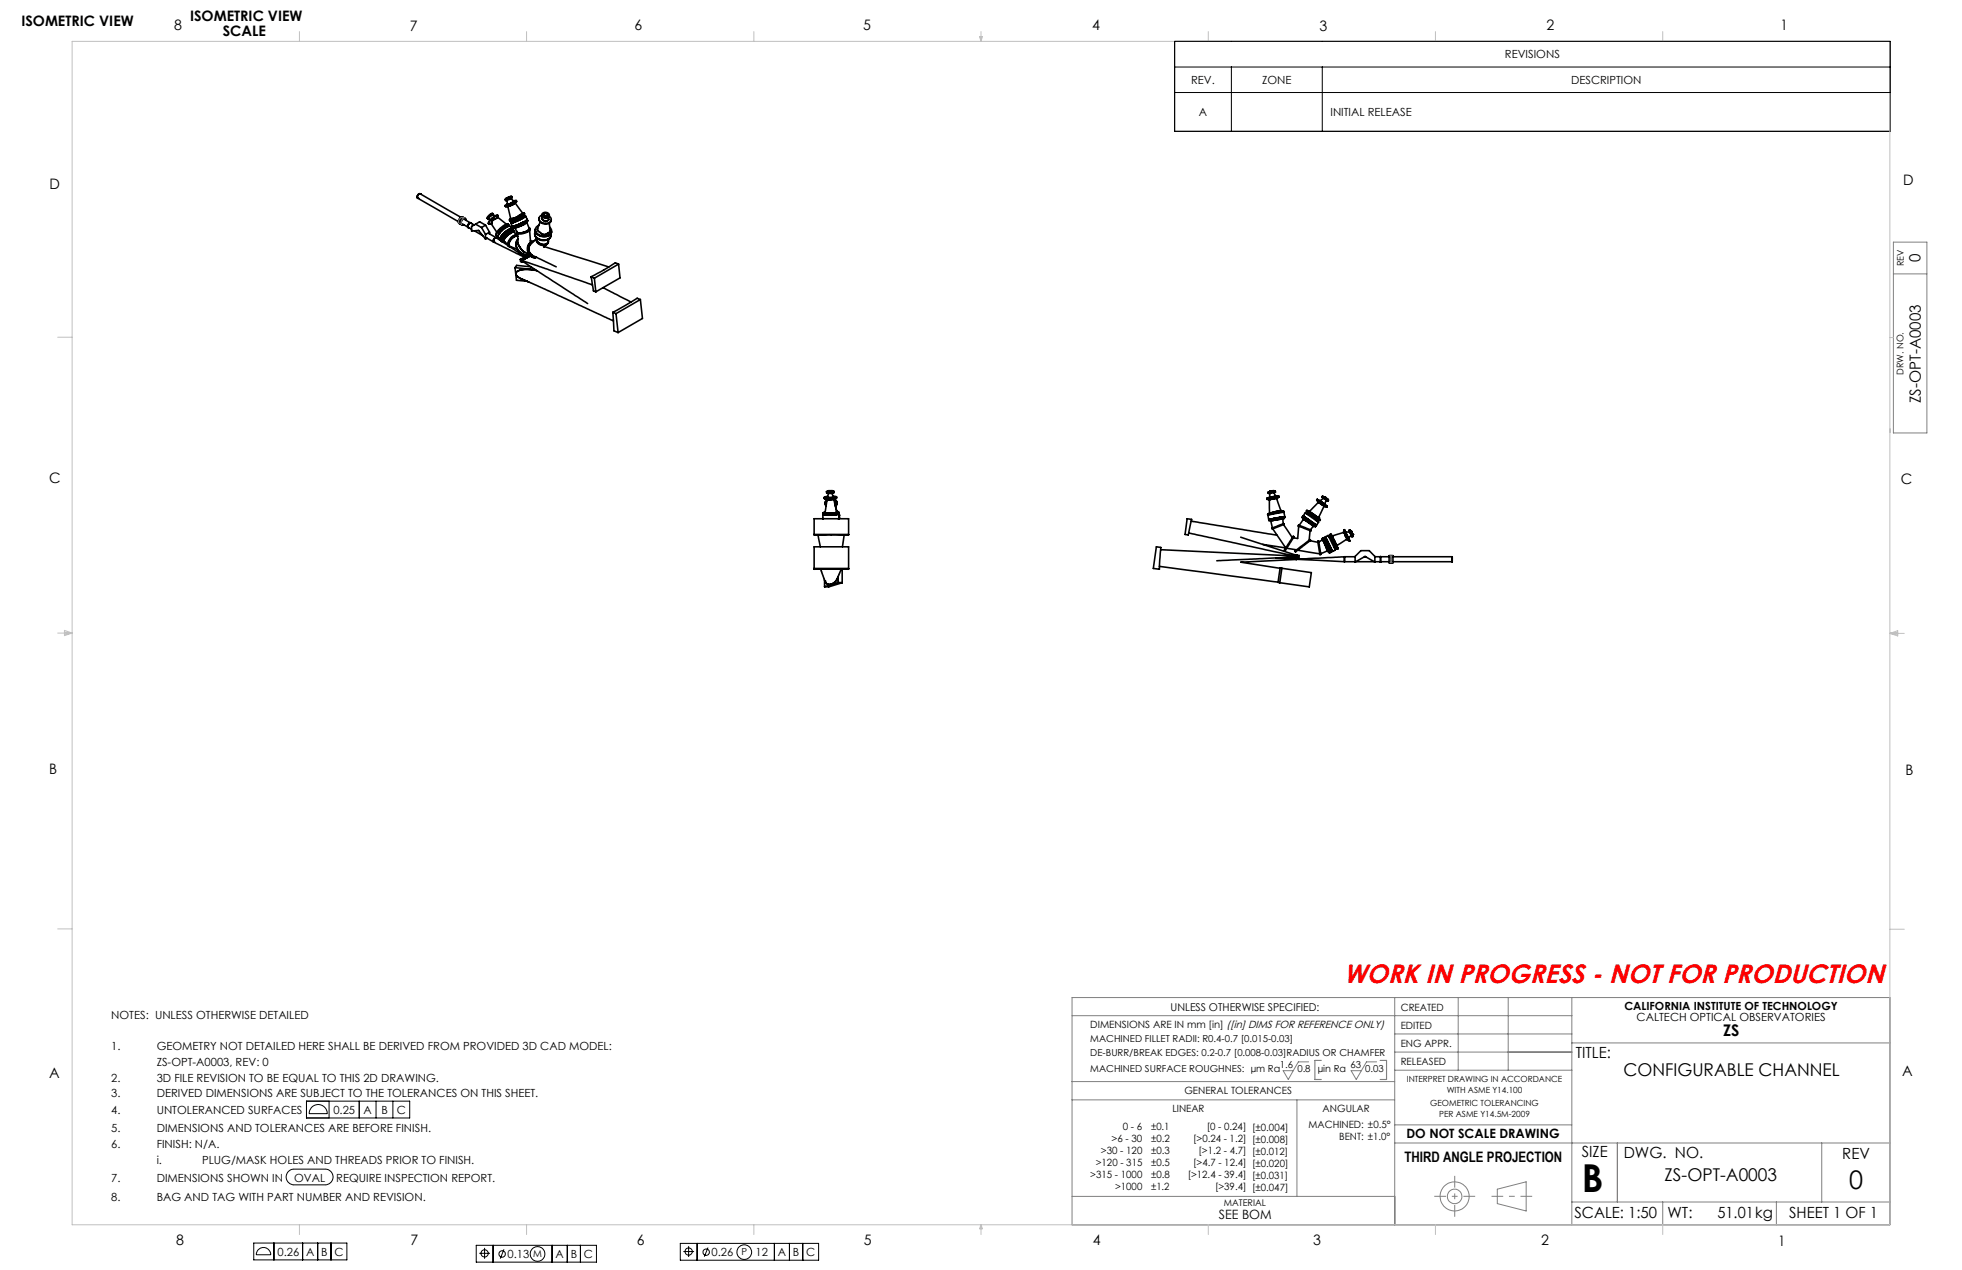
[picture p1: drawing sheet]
<svg xmlns="http://www.w3.org/2000/svg" width="432mm" height="279mm" viewBox="0 0 432 279" stroke-linecap="round" stroke-linejoin="round" font-family="sans-serif">
<g fill="none" stroke="#000" stroke-width=".35">
<path d="M91.8 43.4l.2 .2M91.8 43.4l.1 .2M91.9 43.6l9 5.2M91.9 43.6h.1M92.5 42.7l8.9 5.1M92.5 42.7h.1M92.5 42.7a.67 .67 0 0 0-.6 .9M92.5 42.7l-.5 .1-.2 .6M92.6 42.7a.58 .58 0 0 0-.8 .7M101.7 49.2l1.2 .8M102.1 47.9l-.5-.2-.5 .5a.66 .66 0 0 0 0 1l.5 .3M102.1 47.9l.3 .2"/>
<path d="M102.1 47.9h-.4l-.4 .5a.67 .67 0 0 0 0 .9M102.1 47.9a.94 .94 0 0 0-.9 1l.2 .4M102.3 48.3l1.2 .7M102.6 48.5a.44 .44 0 0 0-.5-.5 .44 .44 0 0 0-.4 .5 .58 .58 0 0 0-.3 .5 .58 .58 0 0 0 .4 .5l.3-.1M103.1 50.1l.7 .3M103.7 49.1a.63 .63 0 0 0-.7 .3 .63 .63 0 0 0 .1 .7M103.8 49.2a.6 .6 0 0 0-.7 .1 .6 .6 0 0 0-.1 .8h.3M104.4 49.5l-.7-.4a.64 .64 0 0 0-.6 1M104.4 50.8l1.9 1.1M104.7 49.3l-.9 .5v1l1.5-.1 1.6 1.9M104.7 49.3l1.3 .8M104.7 49.3l.9-.5 1.3 .7"/>
<path d="M106 50.1l.9 1.5M106.9 51.6v1M106.9 49.5l-.9 .6M106.9 49.5l.8 1.6M107 52.3l1.6 .9M107.2 52.4l-.3 .2M107.6 51.4l1.6 .9M107.6 48l.2 .5M107.6 47.8v.2zM107.7 51.1l-.8 .5M107.7 51.1v.4M108.1 49.2l1.2 1.9"/>
<path d="M108.1 49.2h.1M108.1 49.1h.1M108.1 47.4l.3-.1zM108.3 48.8l-.2 .3M108.4 47.3l.5 .2M108.4 47.3l-.3 .1a.58 .58 0 0 0-.5 .7M108.5 47.3h.1a.36 .36 0 0 0-.4-.1 .36 .36 0 0 0-.3 .2l-.5 .7 .1 .2 .2-.1M108.6 47.2l-.3-.3-.6 .4-.5 .6 .2 .3M108.6 53l.1 .3M108.6 53l.2 .3M108.7 53.3h.1M108.7 53.3l6.7 3.3"/>
<path d="M108.8 48.3l-.4 .2-.3 .7M108.8 48.3l-.5 .4M109.1 52.3l-.4 .3v.6M109.2 52.3h.1M109.3 52.3l1.1 .8M109.3 52.3h.1M109.3 52.4a.61 .61 0 0 0-.7 .6M109.3 52.3a.64 .64 0 0 0-.6 1M109.3 52.4a.58 .58 0 0 0-.7 .6M109.5 47.8l1.9 1.5M109.5 47.8l-.7 .5M109.6 47.8v-.4l-.4 .1-1.4 1.1a.32 .32 0 0 0-.3 .4 .32 .32 0 0 0 .4 .3l.2-.1"/>
<path d="M109.6 47.4a1.2 1.2 0 0 0-1.4 .6l-.6 .8v.4M110.3 52.2l.2 .3M110.3 52.2h.1M110.7 53.3l1.1 .7M110.9 52.9v.1M110.9 53.1l.9 .7M110.9 53v.1M111.4 43.7h.1M111.5 43.7h.1M111.5 49.8l-.3 .3a2.18 2.18 0 0 0-1.5 1.5M111.5 49.8l-.1 .2a2.3 2.3 0 0 0-1.6 1.5M111.6 44.1l.1 .8"/>
<path d="M111.6 44.9h.1M111.7 44.9h.1M111.8 45.4l.6 2.7M111.8 49.7l-.3 .1M111.8 43.6h.1M111.8 43.6l-.4 .1M111.9 49.7h.1M111.9 49.7l-.4 .1M111.9 49.7l.1-.1a.29 .29 0 0 0-.3-.3 .29 .29 0 0 0-.3 .2l-1.1 .8-.7 .7a.49 .49 0 0 0-.2 .9h.2M112 49.5l-.2-.3-.3 .1-1.4 .9-.9 1.1-.1 .3 .2 .2M112 45.4l-.7 .1M112 54l.1 .2"/>
<path d="M112.1 50.5l-.8 .5-1 1M112.1 43.3l.5-.1-.7 .5-.7 .2 .2-.2M112.2 43.4h.1M112.2 43.4l-.7 .3M112.2 50.4h.1M112.3 54.3l3.3 2.2M112.3 50.4h.1M112.3 43.3h.1l-.2 .2-.9 .3 .1-.1M112.3 43.3l-.5 .3M112.3 43.3h.1M112.3 43.3l-.9 .4M112.4 50.4h.1"/>
<path d="M112.4 48.2h.1M112.5 43.7l.6 .6M112.5 43.7l-1.1 .4-.2-.2M112.6 48.6l.3 .4M112.6 43.2l.1 .3-.2 .2M112.6 50.6a1.31 1.31 0 0 0-1.6 .7l-.5 .5-.2 .4M112.6 50.6a.24 .24 0 0 0-.1-.3 .24 .24 0 0 0-.3 .1l-1.2 .8-.7 .8a.35 .35 0 0 0-.3 .3 .35 .35 0 0 0 .3 .4M112.7 48.7l-.3 .3 1.4-.4 1.3-.6a.51 .51 0 0 0 .5-.5h-.3h.3l-.2 .3-1.8 .9-1.1 .3 .2-.3M112.7 50.6a.28 .28 0 0 0-.1-.4 .28 .28 0 0 0-.4 .1l-1.2 .9-.8 .8a.38 .38 0 0 0-.2 .4 .38 .38 0 0 0 .2 .3h.1M112.7 50.3l-.6-.6-.8 .4-.7 .6-1 1.3v.2l.4 .5M112.9 49h.1M112.9 48.5l-.5 .1"/>
<path d="M113 51l-.4 .2a3.7 3.7 0 0 0-1.6 1.5M113 44.2h.1M113 44.3l-1.3 .6M113 44.2l.6-.1a.38 .38 0 0 1-.5 .5l-1.3 .6-.6 .1 .4-.4M113.1 51h.1M113.1 44.3h.1M113.1 44.3l-.9 .5-.5 .1M113.1 51l.5 .7M113.1 51l-.6 .3a2.34 2.34 0 0 0-1.6 1.8M113.2 51.1a.29 .29 0 0 0-.2-.4 .29 .29 0 0 0-.4 .2l-.8 .5-1 1a.49 .49 0 0 0-.1 .9l.4-.1M113.2 44.8l-1.1 .6M113.2 44.8l-1.2 .6"/>
<path d="M113.2 50.8l-.3-.2h-.3l-1.4 1-.9 1v.4l.2 .2M113.3 50.1l.2 .3a1.04 1.04 0 0 0 1.6 .8l1-.4 .4-.5M113.3 52a2.37 2.37 0 0 0-1.3 1.7M113.3 58.9l.4 2.8 2.3 .2M113.3 58.9l4.5 .4M113.4 44.7l1.6 2.2M113.4 50.1h.1M113.6 44.1v.3l-1.2 .7-1.1 .4-.1-.2M113.7 44.4l-.5 .4M113.8 49.5l1.3-.6-1.9 .8 .3-.1M113.8 51.1l.1 .1M113.9 51.4l.2 2.4 .7 1.2 .6 .4"/>
<path d="M113.9 51.9a1.2 1.2 0 0 0-1.7 .7l-.3 .6a.81 .81 0 0 0 .1 1.1M113.9 51.9a1.48 1.48 0 0 0-1.8 1.1l-.1 .4a.56 .56 0 0 0-.1 .7 .56 .56 0 0 0 .6 .2M113.9 52h-.1a1.81 1.81 0 0 0-1.7 2.1l1.7 .7M114.1 53.7v.1M114.1 53.8l1.2 1.6M114.2 54l.3 .6M114.5 57.1l.1 .4 .3 .2M114.5 57.1l.3 .1M114.8 57.2l.1 .5M114.9 47.6l-2 .9M115 57.2l.3-.2-.3 .2M115 47.6l-.7 .4-1.4 .5"/>
<path d="M115 57.4v.1M115 57.2l1.7-.9-1.7 .9v.2zM115 46.9h.3a.51 .51 0 0 1-.5 .5l-1.2 .6-1.5 .4 .3-.3M115 57.5l14.3 9.3M115 57.5h.1M115 46.9h.1M115 47l-1.4 .8-1.1 .4M115 46.9l-1.5 1-1.1 .2M115.1 55.2l1.2 .6M115.1 57.6l-.2 .1M115.2 57.5l15.2 5.2M115.2 47.4l.1 .4"/>
<path d="M115.4 47.2l-.4 .4M115.4 46.9l.1 .2-.6 .5-1.8 .8a.8 .8 0 0 1-1 0M115.7 47.5l.3 .8-1.7 1-1.6 .4-.3-.7M115.9 49l-1.4 .8-1.5 .3M115.9 49l-.6 .4-1.8 .7M115.9 48.9l.6 1.4M116 48.3a.51 .51 0 0 1-.5 .6l-2.1 .9-.6 .1v-.2M116.1 48.4v.2l-1.3 .9-1.7 .6-.3-.3M116.1 48.6l-.2 .4M116.4 54.9v.1M116.4 54.9l.1 .6M116.4 55.9a2.22 2.22 0 0 1-2.3-.8 2.22 2.22 0 0 1-.1-2.5 2.2 2.2 0 0 0 0 2.5 2.2 2.2 0 0 0 2.2 .9h.2l-1.9 1.1"/>
<path d="M116.4 54.7v.1M116.4 54.4l.1 1 .4 .6M116.4 50.1h.1a.49 .49 0 0 1-.1 .6 .49 .49 0 0 1-.4 .2l-1.6 .4a.41 .41 0 0 1-.5 0 .41 .41 0 0 1-.2-.4M116.5 50.4a2.77 2.77 0 0 1-2.1 .9M116.5 55.4l.1 .2a5.4 5.4 0 0 0 2.5 1.5l3.3 1.6M116.5 50.3h.1M116.6 50.7l.1 2.3 .2 .2-.2-.3M116.6 50.3v.3l-.3 .3-1.7 .6a.65 .65 0 0 1-.9-.4M116.7 56.3l-1.9 .9M116.8 55.9v.1M116.9 56l.1 .1M116.9 58.7l-3.2-.3-.4 .5"/>
<path d="M117 56.1h.1M117.3 53.1a1.82 1.82 0 0 0-1.2 2 1.82 1.82 0 0 0 1.8 1.6M117.4 53.1a1.88 1.88 0 0 0-1.2 1.5 1.88 1.88 0 0 0 .8 1.8l.4 .3 .7-.1M117.6 59.4a4.9 4.9 0 0 0-3.9 .5 .78 .78 0 0 0 .5 1.1l.6 .3M117.7 51.3a1.98 1.98 0 0 0 3.1 1.2l.4-.7M117.7 51.3a1.93 1.93 0 0 0 2.9 1.4l.5-.4 .1-.4M117.8 50.5a1.96 1.96 0 0 0 3 1.4l.4-.4 .2-.5-.2 .8a1.93 1.93 0 0 1-2.9 .6l-.4-.4-.2-.7M117.8 50.6l-.1 .7M117.8 50.4a1.9 1.9 0 0 0 2.8 1.5l.6-.4 .2-.6M118 52.5l-1.5 1.8M118.1 52.4a1.34 1.34 0 0 0 1 1.3 1.34 1.34 0 0 0 1.5-.6M118.2 59.6a5.5 5.5 0 0 0-4.5 .2 1.02 1.02 0 0 0 .9 1.5h.2"/>
<path d="M118.3 50.4h.1M118.3 50.6v.1a1.63 1.63 0 0 0 2.1 .7l.4-.2M118.6 53.4l.4 .3 1 .1M118.6 49.6a1.14 1.14 0 0 0-.8 1.2 1.14 1.14 0 0 0 1.1 1l.4 .1a1.4 1.4 0 0 0 2-1.4l-.3-.5M118.6 48a1.41 1.41 0 0 0 2.3 1.1l.3-.2 .1-.5M118.9 48.8l-.6 1.5a1.48 1.48 0 0 0 1.2 1.3 1.48 1.48 0 0 0 1.6-.9l-.2-1.6M119.2 48a.86 .86 0 0 0 .7 .7 .86 .86 0 0 0 .9-.4M119.3 47.9l-.1 .1M119.3 47.3a.86 .86 0 0 0 .7 .7 .86 .86 0 0 0 .9-.4v-.2M119.3 47.3a.9 .9 0 0 0-.6 1 .9 .9 0 0 0 .9 .8 1.06 1.06 0 0 0 1.2-.1 1.06 1.06 0 0 0 .4-1.1l-.3-.3M119.3 47.2v.1M119.4 47l.4-.3a.69 .69 0 0 1 .8 .1 .69 .69 0 0 1 .1 .9l-.4 .1a.73 .73 0 0 1-.7-.1 .73 .73 0 0 1-.2-.7z"/>
<path d="M119.4 47.7l-.2 .3 .2 .3a.74 .74 0 0 0 .7 .4 .74 .74 0 0 0 .7-.5M119.6 47.1l.5 .5M119.6 47.1v.1M119.8 54.3l14.2 4.4M120.1 46.8a.46 .46 0 0 0-.6 .5 .46 .46 0 0 0 .7 .4 .43 .43 0 0 0 .5-.4 .43 .43 0 0 0-.5-.5M120.1 53.9l-.4 .5M120.1 47.6h.1M120.1 46.8l-.5 .3M120.1 46.8l.5 .4M120.5 47.4l-.4 .2M120.5 47.4h.1M120.5 47.3v.1"/>
<path d="M120.6 53.1l-.1 .2M120.6 47.9l.2 .3M120.6 47.2h.1M120.6 47.2l-.5 .4M120.7 52.7a1.12 1.12 0 0 1-.6 1.2 1.12 1.12 0 0 1-1.3-.2 1.36 1.36 0 0 1-.8-1.4 1.43 1.43 0 0 0 .9 1.6 1.43 1.43 0 0 0 1.7-.6M120.7 52.6l-.1 .5M120.8 48.2h.1M121 51h.1M136.1 58.1l-.7-.3-5.3 3.1M136.1 58.1l.4 3-5.4 3.1M136.1 58.1l-5.3 3.1M114.8 61.3l20.2 9.3"/>
<path d="M114.8 61.4l1.6 .7M130.1 60.9l.5 3.1 .5 .2M130.1 60.9l.7 .3M130.8 61.2l.3 3M132.7 63.3l6.2 3.2M134.9 68.7l.2 4.1 .9 .4M134.9 68.7l.7 .3M135.6 69l.4 4.2M140.9 65.9l-.7-.3-5.3 3.1M140.9 65.9l-5.3 3.1M140.9 65.9l.5 4.2-5.4 3.1M179.2 114.1h7.6v3.6h-7.6z"/>
<path d="M179.2 117.6h7.6M180 117.7l.6 2.6M181.1 112.9v.1M181.1 113.1v1M181.1 114.1h.1M181.5 109.7l.7 .2h1.2h-1.3M181.6 112.6l-.5 .3 .6 .2 1.3 .1 1.1-.2 .6-.2M181.6 112.6v.1M181.6 113.3h.1M182 110.2a.61 .61 0 0 0-.2 1.1M182 110.1l-.4 .3-.1 .4M182 109.9l-.4 2.7"/>
<path d="M182.1 109.2l-.4 .1a.19 .19 0 0 0-.3 .1 .19 .19 0 0 0 .3 .2h1.4l1-.2M182.3 108l-.4 .2 1.2 .1 .4-.2-.4-.1 .2 .1-1.2 .1 .2-.1M182.4 108.5l-.3 .8M182.5 108.1l.5 .1zM183.1 107.9h.1M183.1 107.9v.2M183.1 107.9h-.8v.2h.8M183.1 108.5l.3 .7M183.3 109.1l.8 .3M183.3 109.2h.1M183.4 109.3l-.3 .1a.71 .71 0 0 1-1-.1M183.4 109.2l-.1 .2-.3 .1h-.8l-.1-.2"/>
<path d="M183.5 109.8l.6 2.7M183.5 109.9h.1a.77 .77 0 0 1 .7 .9M183.5 108.1v.3l-.6 .1h-1v-.3M183.6 110.1l.5 .3 .2 .4M183.7 109.8h.1M183.7 110.7h.1M183.7 109.8v.2M183.7 110.7l.5 1.8M184 109.6l-.6 .3M184.1 113.2h.1M184.1 112.5l.6 .3M184.1 112.5v.1a.83 .83 0 0 1-1.1 .3h-1.1l-.3-.1"/>
<path d="M184.1 112.5h.1M184.1 112.5l-.1 .3-.6 .1a2.23 2.23 0 0 1-1.8-.2v-.1M184.1 109.4l-.2 .3-1.1 .2-1.3-.2-.1-.3M184.3 110.8l-.4 .5M184.6 113a4.6 4.6 0 0 1-3.4 .1l.5 .2M184.6 113l-.5 .2M184.6 112.9l-.3 .3-1 .1h-1.5l-.6-.1-.1-.2M184.7 113.2v.3M184.7 113v.5M184.7 113.6v.5M184.7 112.8l-.3 .3-1.5 .2-1.3-.1-.5-.2M184.7 113v1l-.2 .1"/>
<path d="M184.7 114l-.1 .1M184.7 114h.1M184.7 114.1h.1M184.7 114v.1M184.7 113.5v.2M185.8 117.7l-.4 2.6M261.3 114.1l1 .2-.8 3.4-.7-.1zM261.6 117.3l23.2 5-29.4-1.4M262.1 114.7l19 3.1M273 118.2l12.4 4M278.8 109.6v.3M278.8 109.9h.6"/>
<path d="M279 113.3h.2M279.3 114.5l.4 .2M279.4 109.9v3M279.4 109.9h.1M279.4 112.9l-.4 .3M279.5 108.1h.1M279.5 108.1v.1M279.5 108.5h-.3M279.5 108.5h-.2M279.6 114.2v.1M279.7 114.7l.3 1.5M279.9 114.2h-.1"/>
<path d="M280 116.2l2.5-1 .1 .2-2.6 1zM280.1 116.3l2.9 4.2-5.1-.7M280.2 108v.1M280.2 108l-.7 .1M280.2 107.9h.1M280.2 107.9l-.7 .2M280.2 107.9v.1M280.3 108.3l.5 .9-1.4 .3 .1-1.1M280.4 108.3h.3l-1.5 .2M280.5 108.3h-.1M280.5 108.3l-1.2 .2h.2M280.7 108.3v-.3l-1 .1-.6 .2 .1 .2"/>
<path d="M280.8 114l-1.5 .4M280.8 114h.1M280.8 114l-.9 .2M281 109.6l.9 2.8M281 109.6l-1.6 .3M281 109.6h.1M281.4 109.1l-1.2 .2-1.4 .3M281.4 109.1l-2.6 .5M281.4 109.1l.1 .3M281.5 109.4l-.5 .2M281.5 109.4l-2.7 .5M281.8 112.4l-2.3 .5"/>
<path d="M281.8 112.4h.1M281.9 112.4h.1M281.9 112.4l.6 .1M281.9 112.4l-2.5 .5M282 114.2l-2.1 .3M282 113.8h.1M282.2 113.7v.1M282.2 114.2h.1M282.3 114.2h.1M282.3 114.2l.1 1M282.3 114.2l-2.6 .5M282.5 115.4l1.9 2.9"/>
<path d="M282.5 112.6l-3.5 .7M282.5 112.5l-3 .5-.5 .1v.2M282.5 113.7h.1l-3.2 .6M282.5 112.6l-.1 .1M282.5 112.5v.1M282.7 113.7l-1 .1h.3M282.8 113.7l-.2-1-2 .3-1.6 .3 .2 1M282.8 113.7h-.2M282.8 113.7l-3.6 .6h.2M282.8 113.8l-.5 .4M282.8 113.8l-3.5 .7M282.8 113.8l-.3-.1-1.9 .4-1.3 .2v.2"/>
<path d="M284.6 118l.2 .1-1.3 2.1-.6 .8h-.2zM285.8 115.5l2.7 1.1v.2l-2.7-1.1zM285.8 115.7l-.2 2.8-.9-.2M286.6 113.8l.2 .5M286.6 113.8l2.9 2.1M286.7 113.6l.5 .2M286.7 113.6l2.9 2.1M286.7 113.6l-.1 .2M286.8 114.3h.1M286.8 113.5l.5-.6 2.2 1.5 .7 .5-.5 .6M286.8 114.3l-.9 1.3M286.8 114.3l2.2 1.5"/>
<path d="M287.2 114.4l1.8 1.3M287.2 113.8l2.1 1.5M287.2 113.8v.1M287.2 113.8l-.3-.2 2.8 1.9M287.2 113.8l-.4-.3 2.9 2M287.2 113.8h.1M287.3 114l1.8 1.2M287.5 112.4l.4 .5M287.5 112.4l3 2.1M287.6 112.3l.6 .2M287.6 112.3l3 2.1M287.6 112.3l-.1 .1"/>
<path d="M287.9 112.9l-.2 .3M287.9 112.9h.1M287.9 112.9l2 1.4M287.9 112.9l1.9 1.3M288.2 112.5l1.8 1.3M288.2 112.5l2 1.4M288.3 119l1.8 .3M288.3 116.7l-.2 2.2M289 115.8l-.6 .8M289 115.8h.1M289 115.8l.5 .1M289.2 115.3h.1"/>
<path d="M289.3 115.3l.3 .4M289.3 115.3h.1M289.3 115.2v.1M289.6 115.7l-.1 .2M289.8 110l.4 .5M289.8 110l2.2 1.5M289.9 109.9l.6 .3M289.9 109.9l2.2 1.5M289.9 109.9l-.1 .1M289.9 114.3l-.2 .3M289.9 114.3l.6 .2M289.9 114.3h.1"/>
<path d="M290 119.1h.2l.5 2.9h-.2zM290.1 113.8h.1M290.1 113.9h.1M290.2 110.5l-2 2M290.2 110.5l1.2 .9M290.2 113.9h.1M290.3 110.5l1.1 .8M290.5 110.2h.1M290.5 110.2l1.1 .7M290.5 110.2l.9 .6M290.6 114.4l-.1 .1M290.9 109.4l.4 .2"/>
<path d="M290.9 109.4l1.3 .9-1.1-.8 .2 .1M290.9 109.4l.2-.3 1.2 .9-.1 .3M291 118.7h.1M291 118.7l.1 .1M291 118.7l-.8 .6M291 118.4v.3M291 118.7l.9 1.7 .2 .8M291 118.4l1.6 3.2M291.2 118.9l.9 2.1M291.3 118.3l.2 .3M291.3 109.6l-.8 .6M291.3 118.3l1.6 3.2"/>
<path d="M291.3 118.3l-.3 .1M291.4 111.4l-1.2 2.4 .4 .6M291.4 111.4l.6 .1M291.4 111.4h.1M291.5 109.3h.1M291.5 109.3l.6 .4M291.5 109.3v.1M291.5 118.6h.1M291.5 118.6l1.1 2.3M291.5 109.4l.5 .3M291.5 109.4h.1M291.6 110.9l.5 .5"/>
<path d="M291.6 118.7l.9 2M291.7 118.1l.6-.3 .7 1.4 .9 1.8-.6 .3M291.9 110l-.3 .9M291.9 118.5l-.4 .1M292 109.7h.1M292.1 109.7h.1M292.1 111.4l-.1 .1M292.7 118.1l-.2 .1M292.7 118.1h.1M292.7 118.1l.7 1.4a.71 .71 0 0 1 .2 .9M292.7 117.6v.5M292.7 117.6l1.6 3.2"/>
<path d="M292.7 117.6l.2-.1 .9 1.7 .7 1.5-.2 .1M292.8 118l.9 2.2M293 117.6l.2 .3M293.2 117.9l1 2.2M293.2 117.9h.1M295.7 117.2l-2.5 .7M295.7 117.2l.2 .2 .5 1.2M295.7 117.2h.1M295.8 116.6l-.1 .6M295.8 116.6l1.2 2.4M295.8 116.6l.1-.1 .8 1.5 .4 1h-.1M295.9 117.3l.5 1.3"/>
<path d="M296.4 118.6l-2.2 1.5M296.4 118.6l.6 .4M296.4 118.6h.1M296.9 116.7l.6 1.2M296.9 116.7l.7 1.4-.2-.3M296.9 116.7l.3-.1 .6 1.3-.2 .2M297 117l-.8 .1M297.3 116.9l.1 .1M297.4 116.9h.1M297.4 116.9l.3 .7M297.4 116.9v.1M297.4 117.8l-.6 .5"/>
<path d="M297.4 117l.3 .6M297.4 117.8l.1 .1M297.6 117.6h.1M297.7 117.6h.1M179.2 120.3h7.6v4.9h-7.6zM179.2 125.1h7.6M180.6 125.2l.9 2.7M181.5 127.7v1.4M181.5 127.9h.1M181.5 127.9l.3 .4 .6 .3M184.3 127.2a1.66 1.66 0 0 1-2.6 1l-.2-.3M184.5 128.1l.8 .1"/>
<path d="M184.5 126.9v1.2M184.5 128.1l-3 1M185.1 125.2l-.7 1.8a2.34 2.34 0 0 1-1.8 1.6M185.3 125.2v3M185.3 128.2l-2.9 .9h-.9M254.5 120.3l1 .1-.3 4.8-1.4-.1zM255.2 124.6l26.1 3.5M282.1 125l6.5 1-.5 3.1-6.4-.9M282.1 125l-.4 3.2M282.1 125h-.4l-.4 3.1 .4 .1M283.2 120.6l2.2 .4M285 121.2l3.3-2.5 .1 .2-3.3 2.5z"/>
<path d="M285.2 122.6l.2 .1M285.3 122.5l-4.5 .3 4.5 .2M285.3 123v.1M285.3 123h.1M285.3 123.1l-12.2 .6 8.6 1.3M285.3 123.1h.1M285.3 123l10.6 .6M285.3 122.5h.1M285.3 122.2h.1M285.3 122.1l.2 .1M285.3 122.1v.1M285.3 122.6l-17.5 .8"/>
<path d="M285.4 121h.1M285.4 122.4l-.1 .2zM285.4 122.2h.1M285.4 122.2v.2zM285.5 122.2h.4v.5h-.5M285.5 122.2l-.1 .5M285.6 121l4.9 .8M292.1 121.2l-1.4 .6M292.1 121.2l.5 .4M292.1 121.1v.1M292.6 120.9h.1M292.6 120.9l.3 .6"/>
<path d="M292.9 121.5l-.3 .1M292.9 120.7l-.3 .2M292.9 120.7l.4 .6M292.9 120.7l.3 .5-1.5-3.1 1.6 3.2M293.7 120.4l.6 .4M293.7 120.4h.1M293.7 120.2v.1M293.7 120.3v.1M294.2 120.1l.3 .6M295.9 122.5l-10.6 .5M295.9 122.5v1.1M295.9 123.6h2.3"/>
<path d="M295.9 122.5h2.3M298.4 123.6h4M299.5 121.1h1.8l1.3 1.3v1.2l-2.2-1.2-2.2 1.2v-1.2zM300.3 122.5h.3M302.6 123.6h1.2M302.6 122.5h3.1M303.8 122.4v1.2l.1-1.2M303.9 123.6h1.8M305.7 122.2h.9v1.6h-.9zM306.1 122.2v1.6M306.1 123.6h.1M306.1 122.5h.1"/>
<path d="M306.6 123.6h13M306.6 122.5h13M319.6 122.5v1.1"/>
</g>
<circle cx="284.7" cy="118.3" r=".18" fill="#000"/>
<path d="M100.9 48.8l.4-.8 .8-.1M101.1 49.1l-.2-.3M101.5 49.1l.1 .3M102.2 47.9l-.4 .3-.3 .9M305.9 123.8l.2-.8M306.1 123l-.2-.8M306.2 123l.2 .8M306.4 122.2l-.2 .8" fill="none" stroke="#808080" stroke-width=".22" stroke-dasharray="6.3 1.3 1.3 1.3 1.3 1.3"/>
<g fill="none" stroke="#000" stroke-width=".22">
<path d="M258.5 9.1h157.5v19.8h-157.5zM258.5 14.7h157.5M271 14.7v14.2M291 14.7v14.2M258.5 20.4h157.5M63.5 257.7l1-.5h7.1a1.73 1.73 0 0 1 1.7 1.7 1.73 1.73 0 0 1-1.7 1.8h-6.9a1.74 1.74 0 0 1-1.6-1.1 1.74 1.74 0 0 1 .4-1.9zM67.5 242.3h22.7v3.7h-22.7zM68.7 243.6a2.01 2.01 0 0 1 2.1-.4 2.01 2.01 0 0 1 1.2 1.8h-4l.2-.8zM72.4 242.3v3.7M79.1 242.3v3.7M82.8 242.3v3.7M86.5 242.3v3.7"/>
<path d="M55.8 273.5h20.5v3.7h-20.5zM56.8 275a1.6 1.6 0 0 1 1.7-.4 1.6 1.6 0 0 1 1.1 1.4h-3.2zM60.3 273.5v3.7M66.6 273.5v3.7M69.9 273.5v3.7M72.8 273.5v3.7M104.8 274h26.5v3.7h-26.5zM105.5 275.7h2.3M106.6 274.5v2.4M108.5 274v3.7M110.9 274.8l-.8 2.1M121.5 274v3.7"/>
<path d="M124.8 274v3.7M127.7 274v3.7M149.7 273.5h30.5v3.7h-30.5zM150.4 275.3h2.4M151.6 274.1v2.4M153.4 273.5v3.7M155.8 274.5l-.8 2M170.4 273.5v3.7M173.7 273.5v3.7M176.7 273.5v3.7"/>
<circle cx="106.7" cy="275.7" r=".8"/>
<circle cx="110.5" cy="275.9" r=".71"/>
<circle cx="118.3" cy="275.9" r="1.61"/>
<circle cx="151.6" cy="275.3" r=".8"/>
<circle cx="155.4" cy="275.5" r=".71"/>
<circle cx="163.8" cy="275.5" r="1.62"/>
</g>
<g fill="none" stroke="#808080" stroke-width=".22">
<path d="M416.7 53.3h7.4v41.9h-7.4zM416.7 60.3h7.4M235.9 219.5h180v50h-180zM307 219.5v50M320.9 219.5v15.9M331.9 219.5v15.9M345.9 219.5v50M235.9 223.4h110M235.9 237.9h71.1M282.4 235.5h2.2l-1.1 2zM288 233.6h-2.2l-1.2 1.9M303 233.6h-2.3l-2.2 3.9-1.1-2h2.2"/>
<path d="M307 235.4h38.9M307 227.5h38.9M307 231.5h38.9M345.9 229.4h70M235.9 242h71.1M285.4 242v21.2M307 251.5h108.9M307 247.5h38.9M356 251.5v12.9M400.9 251.5v12.9M235.9 263.2h71.1M329.5 261.6l6.4-1.6v6.4l-6.4-1.6z"/>
<path d="M345.9 264.4h70M365.9 264.4v5.1M390.9 264.4v5.1"/>
<circle cx="320.1" cy="263.2" r="1.6"/>
<circle cx="320.1" cy="263.2" r="3.2"/>
</g>
<path d="M416 95.2v-1" fill="none" stroke="#808080" stroke-width=".22" stroke-dasharray="15.2 1.3 1.3 1.3" stroke-linecap="butt"/>
<path d="M328.3 263.2h8.9" fill="none" stroke="#808080" stroke-width=".22" stroke-dasharray="15.2 1.3 1.3 1.3" stroke-dashoffset="12.7" stroke-linecap="butt"/>
<path d="M315.7 263.2h9M320.2 267.7v-9" fill="none" stroke="#808080" stroke-width=".22" stroke-dasharray="15.2 1.3 1.3 1.3" stroke-dashoffset="12.6" stroke-linecap="butt"/>
<path d="M290.8 233.3h-1.4v4.2h1.4M303.7 233.3h1.5v4.2h-1.5" fill="none" stroke="#808080" stroke-width=".25"/>
<g fill="none" stroke="#c0c0c0" stroke-width=".22">
<path d="M15.9 9.1h400v260.4h-400zM65.9 6.9v2.2M115.9 6.9v2.2M165.9 6.9v2.2M215.6 8h.6l-.3 1.1zM215.7 8l.2 1.1M215.9 6.9v2.2M216 8l-.1 1.1M265.9 6.9v2.2M315.9 6.9v2.2M365.9 6.9v2.2M12.7 74.2h3.2"/>
<path d="M415.9 74.3h.8M12.7 139.3h3.2M14.2 139.1l1.7 .2M14.2 138.7l1.7 .6-1.7 .5zM15.9 139.3l-1.7 .3M415.9 139.3h3.2M415.9 139.3l1.8-.6v1.2zM415.9 139.3l1.8 .3M417.7 139.1l-1.8 .2M12.7 204.4h3.2M415.9 204.4h3.2M65.9 269.5v2.1"/>
<path d="M115.9 269.5v2.1M165.9 269.5v2.1M215.9 269.5v2.1M215.9 269.5l.3 .8h-.6zM265.9 269.5v2.1M315.9 269.5v2.1M365.9 269.5v2.1"/>
</g>
<text font-size="8.5" x="348.1" y="262.2">B</text>
<text font-size="5.8" fill="#f00" x="295.7" y="216.3">WORK IN PROGRESS - NOT FOR PRODUCTION</text>
<text font-size="5.6" x="406.9" y="261.7">0</text>
<g font-size="3.9">
<text x="357.3" y="236.8">CONFIGURABLE CHANNEL</text>
<text x="366.4" y="259.9">ZS-OPT-A0003</text>
</g>
<text font-size="3.5" x="379.2" y="227.9">ZS</text>
<g font-size="3.4">
<text x="422.6" y="57.7" transform="rotate(-90 422.6 57.7)">0</text>
<text x="422.7" y="88.6" transform="rotate(-90 422.7 88.6)">ZS-OPT-A0003</text>
<text x="346.8" y="232.8">TITLE:</text>
<text x="348.1" y="254.6">SIZE</text>
<text x="357.4" y="254.8">DWG. NO.</text>
<text x="405.4" y="254.9">REV</text>
<text x="346.5" y="268">SCALE: 1:50</text>
<text x="367" y="268">WT:</text>
<text x="378" y="268">51.01kg</text>
<text x="393.8" y="268">SHEET 1 OF 1</text>
</g>
<g font-size="3.2">
<text x="4.7" y="5.7">ISOMETRIC VIEW</text>
<text x="41.8" y="4.7">ISOMETRIC VIEW</text>
<text x="38.3" y="6.7">8</text>
<text x="49" y="7.8">SCALE</text>
<text x="90.2" y="6.7">7</text>
<text x="139.7" y="6.5">6</text>
<text x="190" y="6.5">5</text>
<text x="240.4" y="6.6">4</text>
<text x="290.4" y="6.7">3</text>
<text x="340.4" y="6.5">2</text>
<text x="391.9" y="6.7">1</text>
<text x="10.9" y="41.6">D</text>
<text x="418.9" y="40.7">D</text>
<text x="10.9" y="106.3">C</text>
<text x="418.4" y="106.4">C</text>
<text x="10.8" y="170.2">B</text>
<text x="419.4" y="170.6">B</text>
<text x="10.8" y="237.2">A</text>
<text x="418.6" y="236.8">A</text>
<text x="309.1" y="255.5">THIRD ANGLE PROJECTION</text>
<text x="38.8" y="273.8">8</text>
<text x="90.4" y="273.8">7</text>
<text x="140.2" y="273.8">6</text>
<text x="190.1" y="273.9">5</text>
<text x="240.5" y="273.8">4</text>
<text x="289" y="273.9">3</text>
<text x="339.1" y="273.8">2</text>
<text x="391.4" y="274.1">1</text>
</g>
<g font-size="2.8">
<text x="309.5" y="250.4">DO NOT SCALE DRAWING</text>
<text x="268.2" y="268.2">SEE BOM</text>
</g>
<g font-size="2.5">
<text x="331.2" y="12.8">REVISIONS</text>
<text x="262.1" y="18.5">REV.</text>
<text x="277.8" y="18.5">ZONE</text>
<text x="345.8" y="18.5">DESCRIPTION</text>
<text x="263.8" y="25.5">A</text>
<text x="292.8" y="25.5">INITIAL RELEASE</text>
<text x="24.5" y="224.1">NOTES: UNLESS OTHERWISE DETAILED</text>
<text x="357.5" y="222.1">CALIFORNIA INSTITUTE OF TECHNOLOGY</text>
<text x="360.2" y="224.6">CALTECH OPTICAL OBSERVATORIES</text>
<text x="24.5" y="231">1.</text>
<text x="34.5" y="231">GEOMETRY NOT DETAILED HERE SHALL BE DERIVED FROM PROVIDED 3D CAD MODEL:</text>
<text x="24.5" y="238">2.</text>
<text x="34.5" y="234.5">ZS-OPT-A0003, REV: 0</text>
<text x="34.5" y="238">3D FILE REVISION TO BE EQUAL TO THIS 2D DRAWING.</text>
<text x="24.5" y="245">4.</text>
<text x="24.5" y="241.4">3.</text>
<text x="34.5" y="241.4">DERIVED DIMENSIONS ARE SUBJECT TO THE TOLERANCES ON THIS SHEET.</text>
<text x="34.5" y="245">UNTOLERANCED SURFACES</text>
<text x="73.4" y="245">0.25</text>
<text x="80" y="245">A</text>
<text x="83.9" y="245">B</text>
<text x="87.3" y="245">C</text>
<text x="24.5" y="249.1">5.</text>
<text x="34.5" y="249.1">DIMENSIONS AND TOLERANCES ARE BEFORE FINISH.</text>
<text x="24.5" y="252.6">6.</text>
<text x="34.5" y="252.6">FINISH: N/A.</text>
<text x="34.5" y="256.1">i.</text>
<text x="44.5" y="256.1">PLUG/MASK HOLES AND THREADS PRIOR TO FINISH.</text>
<text x="24.5" y="260.1">7.</text>
<text x="34.5" y="260.1">DIMENSIONS SHOWN IN</text>
<text x="64.7" y="260.1">OVAL</text>
<text x="74" y="260.1">REQUIRE INSPECTION REPORT.</text>
<text x="24.5" y="264.2">8.</text>
<text x="34.5" y="264.2">BAG AND TAG WITH PART NUMBER AND REVISION.</text>
<text x="61.1" y="276.2">0.26</text>
<text x="67.4" y="276.2">A</text>
<text x="70.7" y="276.2">B</text>
<text x="73.6" y="276.2">C</text>
<text x="111.7" y="276.7">0.13</text>
<text x="122.3" y="276.7">A</text>
<text x="125.6" y="276.7">B</text>
<text x="128.5" y="276.7">C</text>
<text x="156.6" y="276.3">0.26</text>
<text x="166.3" y="276.3">12</text>
<text x="171.2" y="276.3">A</text>
<text x="174.5" y="276.3">B</text>
<text x="177.4" y="276.3">C</text>
</g>
<text font-size="2.4" x="257.6" y="222.3">UNLESS OTHERWISE SPECIFIED:</text>
<g font-size="2.2">
<text x="240" y="226.2">DIMENSIONS ARE IN mm [in] ([in] DIMS FOR REFERENCE ONLY)</text>
<text x="308.3" y="226.3">EDITED</text>
<text x="308.3" y="222.3">CREATED</text>
<text x="308.3" y="230.3">ENG APPR.</text>
<text x="308.3" y="234.3">RELEASED</text>
<text x="258" y="244.6">LINEAR</text>
<text x="260.7" y="240.6">GENERAL TOLERANCES</text>
<text x="291.1" y="244.6">ANGULAR</text>
<text x="244.6" y="251.3">&gt;6 - 30</text>
<text x="247.1" y="248.6">0 - 6</text>
<text x="253.3" y="248.6">±0.1</text>
<text x="253.3" y="251.3">±0.2</text>
<text x="262.6" y="251.3">[&gt;0.24 - 1.2] [±0.008]</text>
<text x="265.6" y="248.6">[0 - 0.24] [±0.004]</text>
<text x="288" y="248.2">MACHINED: ±0.5°</text>
<text x="294.7" y="250.8">BENT: ±1.0°</text>
<text x="241.1" y="256.6">&gt;120 - 315</text>
<text x="242.3" y="254">&gt;30 - 120</text>
<text x="253.3" y="254">±0.3</text>
<text x="253.3" y="256.6">±0.5</text>
<text x="262.6" y="256.6">[&gt;4.7 - 12.4] [±0.020]</text>
<text x="263.8" y="254">[&gt;1.2 - 4.7] [±0.012]</text>
<text x="239.9" y="259.3">&gt;315 - 1000</text>
<text x="245.4" y="261.9">&gt;1000</text>
<text x="253.3" y="259.3">±0.8</text>
<text x="253.3" y="261.9">±1.2</text>
<text x="261.4" y="259.3">[&gt;12.4 - 39.4] [±0.031]</text>
<text x="267.4" y="261.9">[&gt;39.4] [±0.047]</text>
</g>
<g font-size="2.1">
<text x="240" y="232.2">DE-BURR/BREAK EDGES: 0.2-0.7 [0.008-0.03]RADIUS OR CHAMFER</text>
<text x="240" y="229.3">MACHINED FILLET RADII: R0.4-0.7 [0.015-0.03]</text>
<text x="240" y="235.9">MACHINED SURFACE ROUGHNES: µm Ra</text>
<text x="281.6" y="234.9">1.6</text>
<text x="285.5" y="235.8">0.8</text>
<text x="290" y="235.7">µin Ra</text>
<text x="297.2" y="234.9">63</text>
<text x="300.4" y="235.8">0.03</text>
<text x="117.3" y="276.6">M</text>
<text x="163.2" y="276.2">P</text>
</g>
<g font-size="2">
<text x="419" y="58.6" transform="rotate(-90 419 58.6)">REV</text>
<text x="418.9" y="82.5" transform="rotate(-90 418.9 82.5)">DRW. NO.</text>
<text x="269.4" y="265.3">MATERIAL</text>
</g>
<g font-size="1.9">
<text x="309.6" y="238.1">INTERPRET DRAWING IN ACCORDANCE</text>
<text x="314.8" y="243.4">GEOMETRIC TOLERANCING</text>
<text x="316.7" y="245.8">PER ASME Y14.5M-2009</text>
<text x="318.4" y="240.5">WITH ASME Y14.100</text>
</g>
</svg>
